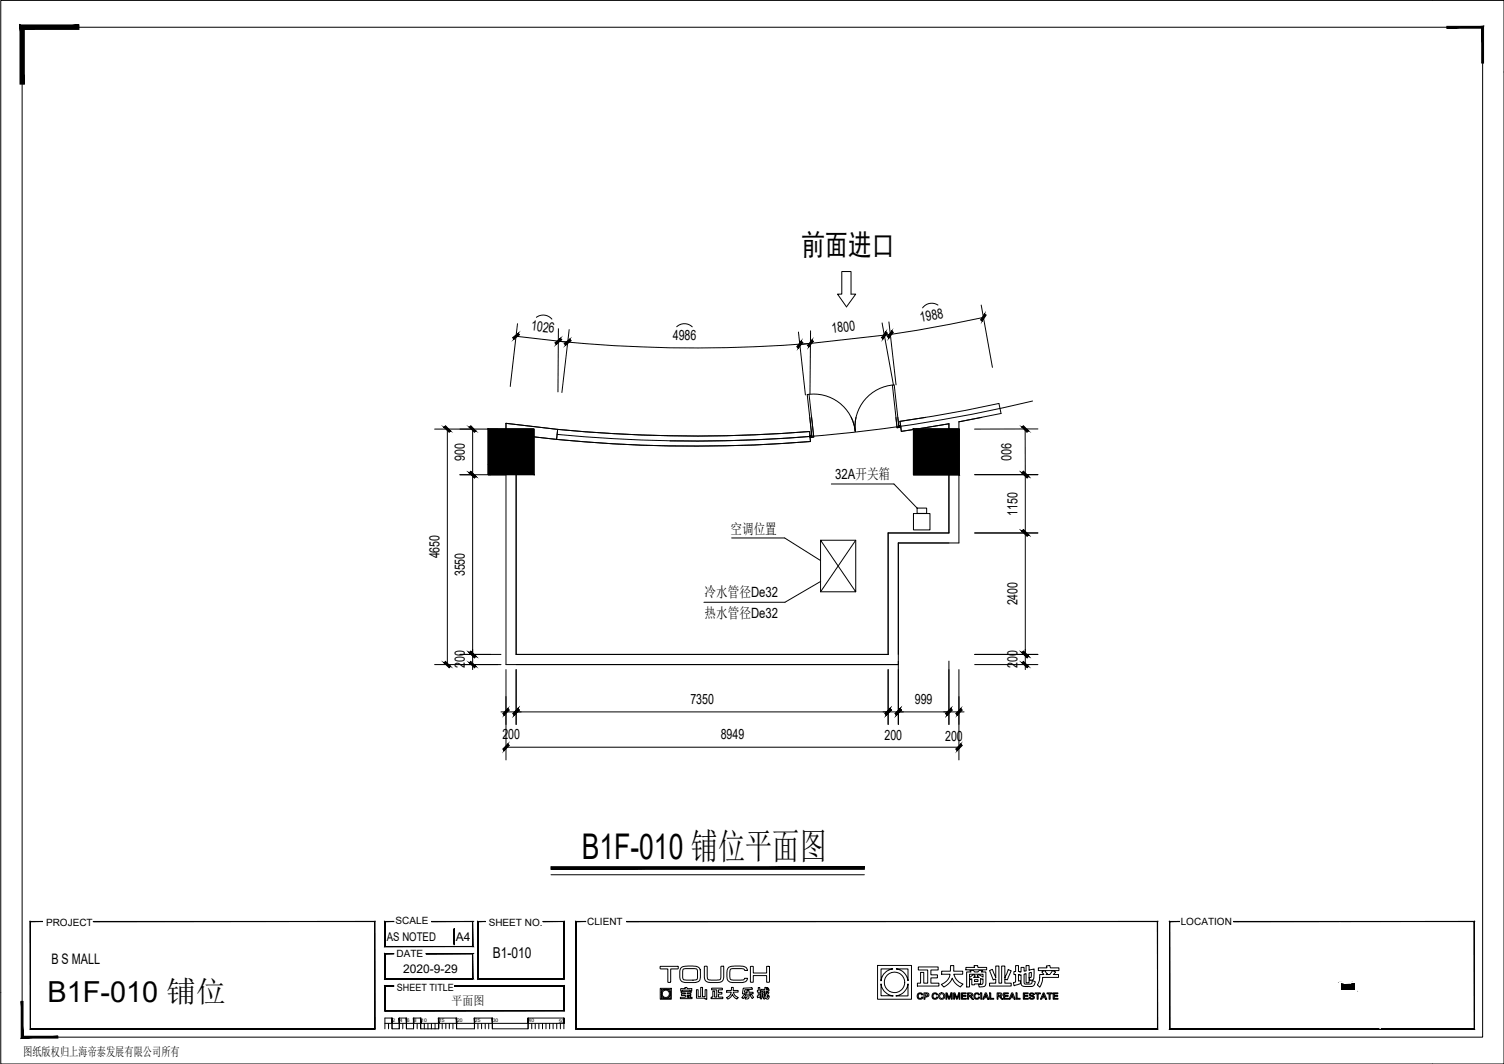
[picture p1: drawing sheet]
<svg xmlns="http://www.w3.org/2000/svg" width="420mm" height="297mm" viewBox="0 0 420 297" stroke-linecap="round" stroke-linejoin="round" font-family="sans-serif">
<path d="M251.4 117.6l18.5-3.1 9.2-1.9 .6 2.8-11.8 2.4M251.4 117.6l.4 2.8 13.3-2.1v30.5h-17v33.9h-103.9v-61.3l11.3 1.3 .3-2.8-14.4-1.7v11.5h-5M258.6 116.5l-7.2 1.1M267.9 117.8v33.8h-16.9v33.9h-109.6v-53h-5M274.3 116.5l-6.4 1.3" fill="none" stroke="#000" stroke-width=".28"/>
<g fill="none" stroke="#000" stroke-width=".28">
<path d="M155.8 119.9a404.8 404.8 0 0 0 70.4 .6l.2 2.8a405.6 405.6 0 0 1-70.9-.6M225.5 110.2a11.7 11.7 0 0 1 13.4 10.2M225.5 110.2l1.3 11.9-.6-5.6M226 110.1l1.3 11.9M226.7 116.5l.6 5.5M237.8 116.5l.8 2.2 .3 1.7M239.1 116.5l-.2 2v1.9M249.3 107.5l1.3 11.9M249.8 107.5a11.7 11.7 0 0 0-10.9 12.9M249.8 107.5l1.3 11.8-.3-2.8M250.3 116.5l.3 2.9M251.1 118.8h.5v.5l-1 .1"/>
<path d="M155.6 121.3a405.2 405.2 0 0 0 70.5 .6M226.8 121.6h-.5v.5l1-.1"/>
</g>
<path d="M288.5 112a405.3 405.3 0 0 1-101.3 11.1" fill="none" stroke="#000" stroke-width=".28"/>
<!-- layer: 0 -->
<g fill="#000" stroke="#000" stroke-width=".28">
<path d="M374.3 274.2l1 .1zM378 274.2l.8-.1z"/>
<path d="M413.9 7.9v9.7h.5zM413.9 7.9l.5-.5v10.2zM404.2 7.9h9.7l.5-.5zM404.2 7.4h10.2l-10.2 .5z"/>
<path d="M5.6 7v16.5h1.2zM5.6 7l1.2 1.2v15.3zM5.6 7l1.2 1.2 15.3-1.2zM6.8 8.2l15.3-1.2v1.2z"/>
<path d="M144.8 93l-1.2 1.7 1.5-1.2zM143.2 94.3l1.6-1.3-1.2 1.7z"/>
<path d="M156.6 94.4l-1.2 1.7 1.5-1.2zM155 95.7l1.6-1.3-1.2 1.7z"/>
<path d="M157.6 95.9l.4 .5 1.2-1.7zM159.2 94.7l.4 .4-1.6 1.3z"/>
<path d="M223.8 95.2l-.8 2 1.3-1.6zM223.8 95.2l-.8 2-.4-.4z"/>
<path d="M226.8 94.9l-1.2 1.6 .4 .3zM226.8 94.9l.4 .4-1.2 1.5z"/>
<path d="M249.1 92.4l-1.2 1.6 .4 .3zM249.1 92.4l.5 .4-1.3 1.5z"/>
<path d="M247.4 92.7l-.7 1.9 1.2-1.6zM247.4 92.7l-.7 1.9-.4-.3z"/>
<path d="M275 87.7l-1.1 1.6 .5 .3zM275 87.7l.5 .3-1.1 1.6z"/>
<path d="M136.4 119.8l12.7 12.7v-12.7zM136.4 119.8l12.7 12.7h-12.7z"/>
<path d="M255.2 119.8l12.7 12.7v-12.7zM255.2 119.8l12.7 12.7h-12.7z"/>
<path d="M124 119.3l1.5 1.4 .4-.4zM124.5 118.9l1.4 1.4-1.9-1z"/>
<path d="M131.5 131.6l-.4 .4 1.8 1zM131.1 132l1.8 1-.4 .4z"/>
<path d="M131.1 132l1.4 1.4 .4-.4zM131.5 131.6l1.4 1.4-1.8-1z"/>
<path d="M131.1 119.3l1.4 1.4 .4-.4zM131.5 118.9l1.4 1.4-1.8-1z"/>
<path d="M285.9 131.6l-.4 .4 1.8 1zM285.5 132l1.8 1-.4 .4z"/>
<path d="M285.5 119.2l1.4 1.5 .4-.4zM285.5 119.2l.4-.3 1.4 1.4z"/>
<path d="M285.5 132l1.4 1.4 .4-.4zM285.5 132l.4-.4 1.4 1.4z"/>
<path d="M285.5 148.3l1.8 1-1.4-1.4zM285.5 148.3l1.8 1-.4 .4z"/>
<path d="M285.5 148.3l1.4 1.4 .4-.4zM285.5 148.3l.4-.4 1.4 1.4z"/>
<path d="M124 185l1.9 1-1.4-1.4zM124 185l1.9 1-.4 .4z"/>
<path d="M131.1 182.2l1.8 1-1.4-1.4zM131.1 182.2l1.8 1-.4 .4z"/>
<path d="M131.1 182.2l1.8 1-1.4-1.4zM131.1 182.2l1.8 1-.4 .4z"/>
<path d="M131.1 185l1.4 1.4 .4-.4zM131.1 185l.4-.4 1.4 1.4z"/>
<path d="M140.5 199.2l.3 .4 1.1-1.8zM141.9 197.8l.4 .4-1.5 1.4z"/>
<path d="M144.7 197.8l-1 1.8 1.4-1.4zM143.3 199.2l1.4-1.4-1 1.8z"/>
<path d="M144.7 197.8l-1 1.8 1.4-1.4zM143.3 199.2l1.4-1.4-1 1.8z"/>
<path d="M247.2 199.2l.4 .4 1-1.8zM248.6 197.8l.4 .4-1.4 1.4z"/>
<path d="M247.2 199.2l.4 .4 1-1.8zM248.6 197.8l.4 .4-1.4 1.4z"/>
<path d="M251.5 197.8l-1.1 1.8 1.4-1.4zM251.5 197.8l-1.1 1.8-.3-.4z"/>
<path d="M251.5 197.8l-1.1 1.8 1.4-1.4zM251.5 197.8l-1.1 1.8-.3-.4z"/>
<path d="M264.2 199.2l.4 .4 1-1.8zM265.6 197.8l.4 .4-1.4 1.4z"/>
<path d="M264.2 199.2l.4 .4 1-1.8zM265.6 197.8l.4 .4-1.4 1.4z"/>
<path d="M268.4 197.8l-1 1.8 1.4-1.4zM268.4 197.8l-1 1.8-.4-.4z"/>
<path d="M285.5 182.2l1.8 1-1.4-1.4zM285.5 182.2l1.8 1-.4 .4z"/>
<path d="M285.5 182.2l1.8 1-1.4-1.4zM285.5 182.2l1.8 1-.4 .4z"/>
<path d="M285.5 185l1.4 1.4 .4-.4zM285.5 185l.4-.4 1.4 1.4z"/>
<path d="M141.9 207.7l-1.1 1.8 1.5-1.4zM140.5 209.1l1.4-1.4-1.1 1.8z"/>
<path d="M267 209.1l.4 .4 1-1.8zM268.4 207.7l.4 .4-1.4 1.4z"/>
<path d="M26.1 257.2h78.6zM26.1 257.3l78.6-.1zM104.7 257.2v30.1zM104.6 257.3l.1 30zM8.5 287.3h96.2zM8.5 287.3l96.1-.1zM8.5 257.2v30.1zM8.5 257.2v30zM8.5 257.2h3.4zM8.5 257.3l3.4-.1z"/>
<path d="M120.6 257.2h11.5zM120.6 257.3l11.5-.1zM132 257.3l.1 7zM132 257.3l.1 7zM107.5 264.3h24.6zM107.5 264.3l24.5-.1zM107.5 257.2v7.1zM107.5 257.2l.1 7zM107.5 257.2h2.5zM107.6 257.3l2.4-.1z"/>
<path d="M126.9 259.3v4.4zM126.9 259.3v4.4z"/>
<path d="M151.7 257.2h5.9zM151.7 257.3l5.9-.1zM157.6 257.2v16.1zM157.5 257.3l.1 16zM133.5 273.3h24.1zM133.5 273.3l24-.1zM133.5 257.2v16.1zM133.5 257.2l.1 16zM133.5 257.2h2.1zM133.6 257.3l2-.1z"/>
<path d="M153.9 242v.7l87.6-.7zM153.9 242.7l87.6-.7v.7z"/>
<path d="M175 257.2h148.4zM175 257.3l148.4-.1zM323.4 257.2v30.1zM323.3 257.3l.1 30zM160.9 287.3h162.5zM160.9 287.3l162.4-.1zM160.9 257.2v30.1zM160.9 257.2l.1 30zM160.9 257.2h2.7zM161 257.3l2.6-.1z"/>
<path d="M344.6 257.2h67.3zM344.6 257.3l67.3-.1zM411.9 257.2v30.1zM411.9 257.3v30zM326.7 287.3h85.2zM326.7 287.3l85.2-.1zM326.7 257.2v30.1zM326.7 257.2l.1 30zM326.7 257.2h2.8zM326.8 257.3l2.7-.1z"/>
<path d="M5.9 279.6l.5 9.7v-9.7zM5.9 279.6l.5 9.7-.5 .5zM6.4 289.3l-.5 .5 10.3-.5zM5.9 289.8l10.3-.5v.5z"/>
<path d="M119 266.2h13.1zM119 266.3l13.1-.1zM132 266.3l.1 7zM132 266.3l.1 7zM107.5 273.3h24.6zM107.5 273.3l24.5-.1zM107.5 266.2v7.1zM107.5 266.2l.1 7zM107.5 266.2h2.5zM107.6 266.3l2.4-.1z"/>
<path d="M127 275.2h30.6zM127 275.3l30.6-.1zM157.6 275.2v7zM157.5 275.3l.1 6.9zM107.5 282.2h50.1zM107.5 282.2l50-.1zM107.5 275.2v7zM107.5 275.2l.1 6.9zM107.5 275.2h2.5zM107.6 275.3l2.4-.1z"/>
<path d="M374.3 274.3h1.5zM374.3 274.3h1.5z"/>
<path d="M378 274.2l.8 .1zM377.4 274.3h1.4z"/>
<path d="M377.4 274.3h1.4zM375.8 274.3h3z"/>
<path d="M374.3 274.3l4.5 2.3v-2.3zM374.3 274.3l4.5 2.3h-4.5z"/>
<path d="M109.5 284.2l.1 1.5zM109.5 284.2l.1 1.5z"/>
<path d="M111.5 284.2l.1 1.5zM111.5 284.2l.1 1.5z"/>
<path d="M113.5 284.2l.1 1.5zM113.5 284.2l.1 1.5z"/>
<path d="M115.5 284.2l.1 1.5zM115.5 284.2l.1 1.5z"/>
<path d="M117.5 284.2l.1 1.5zM117.5 284.2l.1 1.5z"/>
<path d="M122.5 284.2l.1 1.5zM122.5 284.2l.1 1.5z"/>
<path d="M127.5 284.2l.1 1.5zM127.5 284.2l.1 1.5z"/>
<path d="M132.5 284.2l.1 1.5zM132.5 284.2l.1 1.5z"/>
<path d="M137.5 284.2l.1 1.5zM137.5 284.2l.1 1.5z"/>
<path d="M147.5 284.2l.1 1.5zM147.5 284.2l.1 1.5z"/>
<path d="M157.5 284.2l.1 1.5zM157.5 284.2l.1 1.5z"/>
</g>
<g fill="none" stroke="#000" stroke-width=".28">
<path d="M.2 .1h420v296.9h-420zM6.2 7.6h408v281.9h-408zM136.4 119.8h12.7v12.7h-12.7zM255.2 119.8h12.7v12.7h-12.7zM232.2 135.1h17.5M204.4 150.2h14.8M153.9 244.2h87.6M107.5 285.7h50v1.5M108.5 285.7v1.5M109.5 285.7v1.5M111.5 285.7v1.5M112.5 285.7v1.5"/>
<path d="M113.5 285.7v1.5M115.5 285.7v1.5M116.5 285.7v1.5M117.5 285.7v1.5M118.5 285.7v1.5M119.5 285.7v1.5M120.5 285.7v1.5M121.5 285.7v1.5M122.6 285.7v1.5M123.5 285.7v1.5M124.5 285.7v1.5M125.5 285.7v1.5"/>
<path d="M126.5 285.7v1.5M127.6 285.7v1.5M132.5 285.7v1.5M133.5 285.7v1.5M134.5 285.7v1.5M135.6 285.7v1.5M136.5 285.7v1.5M137.5 285.7v1.5M147.5 285.7v1.5M148.5 285.7v1.5M149.5 285.7v1.5M150.5 285.7v1.5"/>
<path d="M151.6 285.7v1.5M152.5 285.7v1.5M153.5 285.7v1.5M154.5 285.7v1.5M155.5 285.7v1.5M156.5 285.7v1.5M157.5 284.2h-10v3h-10v-3h-5v3h-4.9v-3h-5v3h-5.1v-3h-2v3h-2v-3h-2v3h-2v-3h-2v3"/>
</g>
<g fill="#000" stroke="#000" stroke-width=".28">
<path d="M136.4 119.8l12.7 12.7v-12.7zM136.4 119.8l12.7 12.7h-12.7z"/>
<path d="M255.2 119.8l12.7 12.7v-12.7zM255.2 119.8l12.7 12.7h-12.7z"/>
</g>
<path d="M136.4 119.8h12.7v12.7h-12.7zM255.2 119.8h12.7v12.7h-12.7z" fill="none" stroke="#000" stroke-width=".28"/>
<g fill="none" stroke="#000" stroke-width=".28">
<path d="M144.2 93.9l14.4 1.6M144.6 90.4l-2.1 17.5M149.8 88.6a3.2 3.2 0 0 1 4.4 .5M156 95.3a393.7 393.7 0 0 0 70.4 .6M156 91.8l-.1 17.6M159 92l-2 17.6M189 91.2a3.2 3.2 0 0 1 4.4 .1M223.1 92.7l1.9 17.6M226.4 92.4l-.1 17.6M246.4 90.2l3.2 17.3M248.3 89.9l2 17.5M248.7 93.4l-25.3 2.8"/>
<path d="M262 85.2a3.2 3.2 0 0 0-4.3 .7M274.1 85.2l3.1 17.4M274.7 88.6l-18.4 3.6-9.2 1.4M121.4 119.8h17.7M125 119.8v65.7M132 119.8v67.1M286.4 119.7v12.8M289.9 119.7l-17.7 .1M128.5 132.5h8.6M249.7 135.1l6.5 6.7M272.3 132.5h17.6M286.4 132.5v54.4"/>
<path d="M219.2 150.2l10 6.3M229.2 150.8v14.4h9.9v-14.4h-9.9l9.9 14.4M239.1 150.8l-9.9 14.4M255.2 143.4h4.6v4.5h-4.6zM256.2 141.8h2.7v1.5h-2.7zM272.3 148.8h17.6M229.2 162.3l-9.9 5.8h-22.7M121.4 185.5h18.6M128.5 182.7h11.5M140 198.7h129.3M141.4 186.9v25.3M144.2 186.9v15.4"/>
<path d="M248.1 186.9v15.4M251 184.6v17.7M265.1 184.6v17.7M267.9 186.9v25.3M272.3 182.7h17.6M272.3 185.5h17.6M141.4 208.6h126.5"/>
</g>
<g fill="none" stroke="#000" stroke-width=".28">
<path d="M184.4 269.9h5.1a.52 .52 0 0 1-.2 .6 .52 .52 0 0 1-.6 0h-1.3l-.2 3.8-.6-.1v-3.7h-1.4a.52 .52 0 0 1-.7 0 .52 .52 0 0 1-.1-.6zM184.4 275.9h3.1v3.1h-3.1zM184.7 277.5a1.23 1.23 0 0 0 1.2 1.2h-1.2zM184.7 276.2h1.2a1.23 1.23 0 0 0-1.2 1.2zM186.1 276.2h1.1v1.2a1.23 1.23 0 0 0-1.1-1.2zM186.1 278.7a1.23 1.23 0 0 0 1.1-1.2v1.2zM190.2 276h1.2l-.1-.3h.6a.36 .36 0 0 0 .2 .3 .36 .36 0 0 0 .4 0h.8v.7h-.5v-.3h-2.2v.3h-.4zM190.3 270.2a6.7 6.7 0 0 1 5 0l.3 .5 .1 1.6a1.78 1.78 0 0 1-2.4 2h-1a1.86 1.86 0 0 1-1.9-.4 1.86 1.86 0 0 1-.5-1.9l.1-1.3zM190.3 276.8h2.8v.4h-1.2v.3h1.1v.4h-.4l.3 .3-.2 .2 .6 .1a.36 .36 0 0 1-.2 .3 .36 .36 0 0 1-.4 0h-2.6v-.4h1.4v-.5h-1.1v-.4h1.1v-.3h-1.2zM190.9 270.5l2.6-.1a.99 .99 0 0 1 1.1 .1 .99 .99 0 0 1 .3 1.1v.6a1.05 1.05 0 0 1-.2 1.2 1.05 1.05 0 0 1-1.2 .2h-1a1.4 1.4 0 0 1-1.8-.6v-1.9zM191.9 277.9h.5l-.2 .2 .3 .3h-.6zM194.6 276.3h.4v1.9h.7v-2.5h.6v2.5h.7v-1.9h.4v2.6h-.4v-.2h-2.4z"/>
<path d="M196.8 269.8h.8v2.1a1.18 1.18 0 0 0 .1 1.3 1.18 1.18 0 0 0 1.2 .4h1.1a.99 .99 0 0 0 1.4-1.1v-2a.49 .49 0 0 1 .5-.8 .49 .49 0 0 1 .3 .8v.9a4.1 4.1 0 0 1-.6 2.6l-.6 .3h-1.5a3.4 3.4 0 0 1-2.5-.6l-.2-.9zM198.8 275.9h3v.4h-1.1v.8h1v.4h-1v.9h1.2v.4h-3.2v-.4h.4v-1.7h.5v1.7h.6v-2.1h-1.4zM203 276.5h1.3v-.8h.6l-.1 .8h1.4v.5h-1.3a2.24 2.24 0 0 0 1.3 1.5l-.4 .4-.8-.6-.4-.7-.4 .7a.69 .69 0 0 1-1 .5l-.3-.3a1.34 1.34 0 0 0 1.2-1.5h-1.1zM203.6 270l1.6-.3a5.5 5.5 0 0 1 3.4 .6l.2 .6h-.6a1.81 1.81 0 0 0-2-.5h-.9a1 1 0 0 0-1.1 .1 1 1 0 0 0-.3 1.1v1.3a.9 .9 0 0 0 1.3 .7h2a.65 .65 0 0 0 .9-.5l.7 .1a1.71 1.71 0 0 1-2.3 1.1h-1a1.86 1.86 0 0 1-2-.4 1.86 1.86 0 0 1-.4-1.9l.1-1.3zM207.6 275.9l2.5-.2 .1 .5-2.1 .2-.1 .6h.7v-.5h.5v.5h1.2v.4h-1.2a1.08 1.08 0 0 1-.5 1.5h-.5l-.1-.4 .6-.1v-1h-1.3zM207.9 277.5l.5 .3-.8 1-.4-.3zM209.5 277.8a.35 .35 0 0 1 .4-.2 .35 .35 0 0 1 .3 .3l.3 .6-.4 .3zM209.7 269.8l.7 .1v1.7h3.8v-1.7a.44 .44 0 0 1 .5-.1 .44 .44 0 0 1 .3 .5v3.3a.45 .45 0 0 1-.4 .7 .45 .45 0 0 1-.4-.7v-1.2h-3.4a.23 .23 0 0 0-.3-.1 .23 .23 0 0 0-.1 .4v1.2a.46 .46 0 0 1-.6 .3 .46 .46 0 0 1-.2-.7zM211.8 275.7h.5v.8a.3 .3 0 0 1 .2 .3 .3 .3 0 0 1-.2 .3v.8l.2-.1v.4l.1-2h1.1v-.5a.34 .34 0 0 1 .4 .1 .34 .34 0 0 1 0 .4h.3l-.3-.3 .3-.2 .4 .3-.3 .2h.3v.4h-.7l.1 .9 .2-.7 .4 .3-.6 1 .2 .4 .2-.6a.51 .51 0 0 1 .2 .9 .51 .51 0 0 1-.9-.3l-.4 .5-.2-.4a1 1 0 0 0 .4-1.6v-.4h-.8v.4h.7a1.16 1.16 0 0 1-.3 1.3h-.4v-.2l-.3 .8-.3-.3 .2-.4-.9 .3-.1-.5 .3-.1v-1h-.2v-.4h.2zM212.9 277.4h.3l-.1 .5h-.2zM245.2 269.5h9.4v9.5h-9.4zM246.1 274.7a3.8 3.8 0 0 0 3.4 3.3h-3.4z"/>
<path d="M246.1 270.5h3.3a3.9 3.9 0 0 0-3.3 3.3zM250.3 278a3.8 3.8 0 0 0 3.4-3.3l-.1 3.3zM250.4 270.5h3.3v3.3a3.9 3.9 0 0 0-3.3-3.3zM256.4 277.5l.9-.3 .5 .5-.3 .1a.59 .59 0 0 0-.8-.2 .59 .59 0 0 0-.2 .8 .59 .59 0 0 0 .8 .3l.2-.4 .3 .1a.64 .64 0 0 1-.4 .6 .64 .64 0 0 1-.6-.1 .96 .96 0 0 1-.4-1.4zM256.5 269.9h5.6v.9h-2v1.3h1.8v.9h-1.8v1.5h2.2v.8h-6v-.8h.9v-3h.9v3h1.1v-3.7h-2.7zM258.1 277.2h.3a.73 .73 0 0 1 .8 0 .73 .73 0 0 1 .3 .8l-1.1 .3v.7h-.3zM258.4 277.4h.3a.34 .34 0 0 1 .5 .4 .34 .34 0 0 1-.5 .2h-.3zM260.6 277.3l.9-.1 .5 .5-.4 .1a.54 .54 0 0 0-.8-.1 .54 .54 0 0 0 .1 .8 .54 .54 0 0 0 .8-.2l.2 .1a.64 .64 0 0 1-.3 .6 .64 .64 0 0 1-.7-.1 .98 .98 0 0 1-.3-1.6zM263.1 271.1h2.4l.1-1.5h.8v1.5h2.5v.9h-2.5a3.8 3.8 0 0 0 2.6 2.7l-.6 .7a3.9 3.9 0 0 1-2.4-2.3 3.7 3.7 0 0 1-2.4 2.3l-.6-.5a3.7 3.7 0 0 0 2.4-2.9h-1.5a.54 .54 0 0 1-.8-.2zM264.2 277.2a.32 .32 0 0 1 .4 0 .32 .32 0 0 1 .1 .4l.4 1 .5-1.4h.4v1.8h-.3l.1-1.5-.6 1.5-.2-.1-.5-1.4v1.5h-.3zM266.4 277.2h.4l.5 1.4 .5-1.4h.4v1.8h-.3v-1.5l-.5 1.5h-.2l-.5-1.5v1.5h-.3zM268.6 277.2h1.3v.2h-1v.5h1v.3h-1v.5h1.1v.3h-1.4z"/>
<path d="M269.8 270.1h2.4l-.1-.5h1l.1 .5h2.4v.4a.46 .46 0 0 1-.7 .2h-5.1zM270 271.3h1.3l-.4-.4h.9a1.21 1.21 0 0 0 1.8 0h.9l-.3 .4h1.2v2.4a1.32 1.32 0 0 1-.1 1.4 1.32 1.32 0 0 1-1.4 .4h-.4l-.1-.6 .5-.1a.61 .61 0 0 0 .6-.1 .61 .61 0 0 0 .1-.7v-.8l-.2 .3-.5-.3v1.5h-1.7a.46 .46 0 0 1-.7 .2v-1.7l-.4 .3-.3-.3v2.3h-.8zM270.3 277.2h.5a.58 .58 0 0 1 .8 .2 .58 .58 0 0 1-.3 .8l.6 .8h-.4l-.6-.8a.44 .44 0 0 0-.4 .3 .44 .44 0 0 0 .1 .5h-.3zM270.6 277.4h.3a.34 .34 0 0 1 .5 .1 .34 .34 0 0 1-.1 .5 .34 .34 0 0 1-.5-.1h-.2zM270.8 272h3.8v.8l-1.2-.7-.4 .4 .6 .4h-1.6l.5-.4-.2-.2a.49 .49 0 0 0-.5-.2 .49 .49 0 0 0-.4 .4l-.6 .4zM272.2 273.5h1v.5h-1zM272.4 277.3l.4-.1a.71 .71 0 0 1 .8 .5l-.3 .1a.57 .57 0 0 0-.8-.1 .57 .57 0 0 0-.1 .8 .57 .57 0 0 0 .9 0v-.2l.4 .1a.89 .89 0 0 1-1.4 .4 .89 .89 0 0 1 .1-1.5zM274 277.2h.3v1.8h-.3zM275.3 277.2h.2l.8 1.8h-.3l-.2-.5h-.8l-.2 .5h-.3zM275.4 277.5l.3 .8h-.6zM276.4 271l.8-.3 1 2.2v-3.2h.9v4.8h.7v-4.6a.51 .51 0 0 1 .9-.2v3.3l1-2.3 .8 .3-.9 1.9a.46 .46 0 0 1-.2 .5 .46 .46 0 0 1-.5 0l-.2-.2v1.3h1.8v.8h-6.1v-.8h1.8v-1.2l-.7 .3zM276.5 277.2h.3v1.5h.8v.3h-1.1z"/>
<path d="M278.6 277.2a.82 .82 0 0 1 .9 0 .82 .82 0 0 1 .4 .8l-.4 .2 .7 .8h-.4l-.8-.8a.46 .46 0 0 0-.2 .8h-.2zM278.8 277.4h.3a.34 .34 0 0 1 .5 .1 .34 .34 0 0 1 0 .5 .34 .34 0 0 1-.5-.1h-.3zM280.4 277.2h1.3v.2h-1v.5h.9v.3h-.9v.5h1v.3h-1.3zM282.6 277.2h.3l.7 1.8h-.3l-.1-.5h-.8l-.2 .5h-.3zM282.7 277.5l.3 .8h-.6zM283.7 269.6h.8v1.6h.4v.2a.31 .31 0 0 0 .4-.1 .31 .31 0 0 0-.1-.4v-.8h.9v1a.45 .45 0 0 0 .5-.1 .45 .45 0 0 0 0-.5v-.9h.9v1.2l1.4-.3-.1 2.1a.87 .87 0 0 1-.2 .9 .87 .87 0 0 1-.9 .1l-.2-.7 .6-.2v-1.2l-.6 .1v2.7h-.6a.34 .34 0 0 1-.4-.2 .34 .34 0 0 1 .1-.3v-1.5a.35 .35 0 0 0-.4-.5 .35 .35 0 0 0-.1 .6l.1 2.2 1.4 .1a.69 .69 0 0 0 .7-.2 .69 .69 0 0 0 .1-.8l.1 .1a.79 .79 0 0 1 .7 .7 .79 .79 0 0 1-.7 .8l-.5 .1a3.3 3.3 0 0 1-2.7-.5l-.1-2.8-.3 .2-.1-.2h-.3v1.8l.6-.1v.2a.84 .84 0 0 1-1 .9l-.8 .3-.2-.8 .6-.2v-2.1h-.4v-.9h.4zM283.8 277.2h.3v1.5h.9v.3h-1.2zM285.9 277.2h1.3v.2h-1v.5h.9v.3h-.9v.5h1.1v.3h-1.4zM287.6 277.4a.8 .8 0 0 1 1.3 .3h-.3a.34 .34 0 0 0-.4-.3 .34 .34 0 0 0-.2 .4 .7 .7 0 0 1 .7 .2 .7 .7 0 0 1 .1 .8l-1 .1-.3-.5h.3a.41 .41 0 0 0 .4 .4 .41 .41 0 0 0 .4-.5l-.4-.1a.55 .55 0 0 1-.6-.8zM289.1 277.2h1.5v.2h-.6v1.6h-.3v-1.6h-.6zM290.1 270.2h2.4l-.1-.6a.6 .6 0 0 1 .9 .1l.2 .5h2.3v.8h-1.7l.8 .3-.6 .8h1.4v.8h-4.4a4.2 4.2 0 0 1-.9 2.7l-.6-.6a5.1 5.1 0 0 0 .6-2.9h1.2l-.6-.8 .7-.3h-1.6zM291.4 277.2h.3l.7 1.8h-.3l-.2-.5h-.7l-.2 .5h-.3z"/>
<path d="M291.5 277.5l.3 .8h-.5zM291.8 271h2.2l-.2 .4a.91 .91 0 0 1-1.3 .7h-.2l.3-.2zM292.5 277.2h1.5v.2h-.6v1.6h-.3v-1.6h-.6zM294.2 277.2h1.3v.2h-1v.5h1v.3h-1v.5h1.1v.3h-1.4z"/>
<circle cx="186" cy="277.4" r="1.02"/>
<circle cx="249.9" cy="274.2" r="2.85"/>
<circle cx="263" cy="278.1" r=".62"/>
<circle cx="263.1" cy="278.1" r=".9"/>
</g>
<g fill="#fff" stroke="#fff" stroke-width=".28">
<path d="M374.3 257.8l.1 7zM374.3 257.8l.1 7zM369.8 264.8h4.6zM369.9 264.8h4.4zM369.8 260v4.8zM369.8 260l.1 4.8zM369.8 260l4.6-2.2zM369.9 260l4.5-2.2z"/>
<path d="M376.9 261.7l1.4 3zM376.9 261.6l1.4 3.1zM374.4 261.7l2.5-.1zM374.3 261.7l2.6-.1zM374.3 261.7l.1 3.1zM374.3 261.7v3.1zM374.3 264.8h4zM374.3 264.8h4z"/>
<path d="M378.4 265.8l.4-.1zM378.4 265.7h.4z"/>
<path d="M376.6 265.8h1.8zM376.5 265.8h1.9zM376.5 265.8l.1 1zM376.5 265.8l.1 1zM374.4 266.8h2.2zM374.3 266.7h2.2zM374.3 266.7l.1 5.5zM374.3 266.7l.1 5.5z"/>
<path d="M374.4 272.1l1.4 .3zM374.4 272.1l1.4 .3zM375.8 272.3h1.4zM375.8 272.3h1.4zM377.2 272.3l1.5-.1zM377.2 272.3l1.5-.2zM378.7 272.1l1.4-.2zM378.7 272.1l1.4-.2zM380.1 271.9l.4-.2zM380.1 271.9l.4-.2zM380.5 271.7l.4-.3zM380.5 271.7l.4-.3zM381.1 271l-.2 .4zM381.1 271l-.3 .3zM381.3 270.5l-.2 .5zM381.2 270.5l-.1 .5zM381.2 270l.1 .5zM381.2 270v.5zM381 269.6l.2 .4zM381 269.6l.2 .4z"/>
<path d="M378.8 265.8l2.2 3.8zM378.8 265.8l2.2 3.8z"/>
<path d="M373 272l1.4 .2zM373 272l1.4 .1z"/>
<path d="M370.1 271l1.4 .6zM370.1 271l1.4 .5zM371.5 271.6l1.5 .4zM371.5 271.5l1.5 .4z"/>
<path d="M370 266.7v4.3zM370 266.7l.1 4.2zM370 266.7h4.4zM370.1 266.8l4.3-.1zM374.4 266.7v5.5zM374.3 266.8l.1 5.4z"/>
<path d="M364.3 266.7l1.3 1.3zM364.4 266.7l1.2 1.3z"/>
<path d="M365.6 268l1.4 1.1zM366.9 269.2l1.6 1zM367 269.1l1.5 1.1zM368.5 270.2l1.6 .8zM368.5 270.2l1.6 .8z"/>
<path d="M364.3 266.7l1.2-.9zM364.3 266.7l1.2-.9z"/>
<path d="M365.5 265.8h4.6zM365.5 265.8h4.6z"/>
<path d="M370 265.8l.1 5.2zM370 265.8l.1 5.2z"/>
<path d="M368.9 260.5v5.3zM368.9 260.5v5.3zM367.5 261.2l1.4-.7zM367.4 261.2l1.5-.7z"/>
<path d="M365.5 265.8h3.4zM365.5 265.8h3.4zM366.2 265.1l-.7 .7zM366.1 265l-.6 .8zM366.7 264.2l-.5 .9zM366.7 264.2l-.6 .8zM367.1 263.3l-.4 .9zM367.1 263.3l-.4 .9zM367.4 262.2l-.3 1.1zM367.3 262.2l-.2 1.1zM367.5 261.2l-.2 1zM367.4 261.2l-.1 1z"/>
<path d="M374.3 274.2v2.4zM374.3 274.2v2.5zM374.3 276.6h4.5zM374.3 276.7h4.6zM378.8 274.1l.1 2.6zM378.8 274.1l.1 2.6z"/>
<path d="M374.3 274.2l1.5 .2zM374.3 274.2l1.5 .2zM375.8 274.3h1.6zM375.8 274.3h1.6zM377.4 274.3l1.4-.2zM377.4 274.3l1.4-.2z"/>
<path d="M378.8 274.1l1.4-.3zM378.8 274.1l1.4-.3zM380.2 273.8l1.6-.1zM380.2 273.8l1.6-.1zM381.8 273.7l.9 .3zM381.8 273.8l.9 .2z"/>
<path d="M383.6 274.4l.7 .6zM383.6 274.4l.7 .6zM382.7 274l.9 .4zM382.7 274l.8 .4z"/>
<path d="M384.3 275l-2.1 2.2zM384.3 275l-2.1 2.2zM378.8 277.2h3.4zM378.8 277.2h3.4zM378.8 274.1v3.1zM378.8 274.1l.1 3.1z"/>
<path d="M384.3 275l-4.8 4.9zM384.3 275l-4.9 4.9zM379.4 279.9l3.4 3.3zM379.4 279.9l3.4 3.4zM382.8 283.2l4.8-4.8zM387.6 278.4l-4.8 4.9zM384.3 275l3.4 3.4zM384.3 275l3.4 3.4z"/>
<path d="M387.7 278.3l3.2 3.3zM387.6 278.4l3.3 3.2zM390.9 281.6l-5.4 5.4zM385.5 286.9l5.4-5.3zM382.1 283.5l3.4 3.5zM382.1 283.5l3.4 3.4zM382.1 283.5l.5-.5zM382.6 283l-.5 .5zM382.6 283l.2 .2zM382.6 283.1l.2 .2zM387.6 278.3l-4.8 5zM387.6 278.3l-4.8 5z"/>
<path d="M372.7 274l.1 3.4zM372.7 274l.1 3.4zM370 277.4h2.8zM370 277.4h2.7zM370.1 273.2l-.1 4.2zM370.1 273.2v4.2zM370.1 273.2l2.6 .8zM370.1 273.2l2.6 .8z"/>
<path d="M370.1 273.2v4.2zM370.1 273.2v4.2zM365.8 277.4h4.3zM365.8 277.4h4.2zM365.8 270.8v6.6zM365.8 270.8v6.6zM365.8 270.8l1.3 1zM365.8 270.8l1.4 .9zM367.1 271.8l1.5 .8zM367.2 271.7l1.4 .9zM368.6 272.5l1.5 .7zM368.6 272.5l1.5 .7z"/>
<path d="M361.4 274.4l4.4-.1zM361.5 274.3h4.3zM361.4 267.6v6.8zM361.4 267.6l.1 6.7zM361.4 267.6h1.1zM361.5 267.7l1-.1z"/>
<path d="M362.5 267.7l1 1.1zM362.5 267.7l1 1.1z"/>
<path d="M363.5 268.8l1.1 1zM364.6 269.9l1.2 .9zM364.6 269.8l1.2 1z"/>
<path d="M365.8 270.8v3.6zM365.8 270.8v3.6z"/>
<path d="M361.3 274.3l.1 .8zM361.3 274.3l.1 .8zM361.4 270.1l.1 4.3zM361.4 270.1l.1 4.3zM357.3 270.1h4.2zM357.2 270.1h4.3zM357.2 270.1v2.7zM357.2 270.1v2.7zM357.2 272.8h1.9zM357.2 272.8h1.9zM359.1 272.8v2.3zM359.1 272.8v2.4zM359.2 275.2h2zM359.1 275.3h2.2zM361.2 275.1l.1 .2zM361.2 275.1l.1 .2z"/>
</g>
<path d="M378.4 265.7v.1" fill="none" stroke="#fff" stroke-width=".28"/>
<path d="M235.2 75.8h2.5v6.3h1.4l-2.6 3.6-2.5-3.6h1.2z" fill="none" stroke="#000" stroke-width=".28"/>
<text font-size="9.9" x="162.5" y="239.8">B1F-010 铺位平面图</text>
<g font-size="8.1">
<text x="223.9" y="71.1">前面进口</text>
<text x="13.3" y="279.8">B1F-010 铺位</text>
</g>
<text font-size="4.2" x="137.7" y="267.3">B1-010</text>
<g font-size="4">
<text x="257.2" y="89.8" transform="rotate(-10 257.2 89.8)">1988</text>
<text x="148.3" y="92.2" transform="rotate(7 148.3 92.2)">1026</text>
<text x="188" y="94.9">4986</text>
<text x="232.5" y="93" transform="rotate(-6 232.5 93)">1800</text>
<text x="279.8" y="123.6" transform="rotate(90 279.8 123.6)">900</text>
<text x="129.8" y="128.6" transform="rotate(-90 129.8 128.6)">900</text>
<text x="233.3" y="133.6">32A开关箱</text>
<text x="204.1" y="149">空调位置</text>
<text x="284.2" y="144" transform="rotate(-90 284.2 144)">1150</text>
<text x="122.8" y="155.9" transform="rotate(-90 122.8 155.9)">4650</text>
<text x="129.8" y="160.9" transform="rotate(-90 129.8 160.9)">3550</text>
<text x="196.8" y="166.6">冷水管径De32</text>
<text x="196.8" y="172.5">热水管径De32</text>
<text x="284.2" y="169" transform="rotate(-90 284.2 169)">2400</text>
<text x="129.8" y="186.5" transform="rotate(-90 129.8 186.5)">200</text>
<text x="284.2" y="186.5" transform="rotate(-90 284.2 186.5)">200</text>
<text x="192.9" y="196.5">7350</text>
<text x="255.6" y="196.5">999</text>
<text x="140.3" y="206.3">200</text>
<text x="201.3" y="206.4">8949</text>
<text x="247.1" y="206.5">200</text>
<text x="264" y="207">200</text>
<text x="14.4" y="269.1">B S MALL</text>
</g>
<g font-size="3.4">
<text x="108.1" y="262.7">AS NOTED</text>
<text x="127.3" y="262.7">A4</text>
<text x="112.6" y="271.6">2020-9-29</text>
<text x="126.2" y="280.7">平面图</text>
<text x="6.5" y="294.8">图纸版权归上海帝泰发展有限公司所有</text>
</g>
<g font-size="2.8">
<text x="12.9" y="258.6">PROJECT</text>
<text x="110.5" y="258.1">SCALE</text>
<text x="136.5" y="258.4">SHEET NO.</text>
<text x="164" y="258.3">CLIENT</text>
<text x="329.9" y="258.3">LOCATION</text>
<text x="110.8" y="267.3">DATE</text>
<text x="110.9" y="276.6">SHEET TITLE</text>
</g>
<g font-size="1.4">
<text x="109.7" y="285.4">2</text>
<text x="111.7" y="285.4">4</text>
<text x="113.7" y="285.4">6</text>
<text x="115.7" y="285.4">8</text>
<text x="117.7" y="285.4">10</text>
<text x="122.7" y="285.4">15</text>
<text x="127.7" y="285.4">20</text>
<text x="132.7" y="285.4">25</text>
<text x="137.7" y="285.4">30</text>
<text x="147.7" y="285.4">40</text>
<text x="156.1" y="285.5">50</text>
</g>
</svg>
